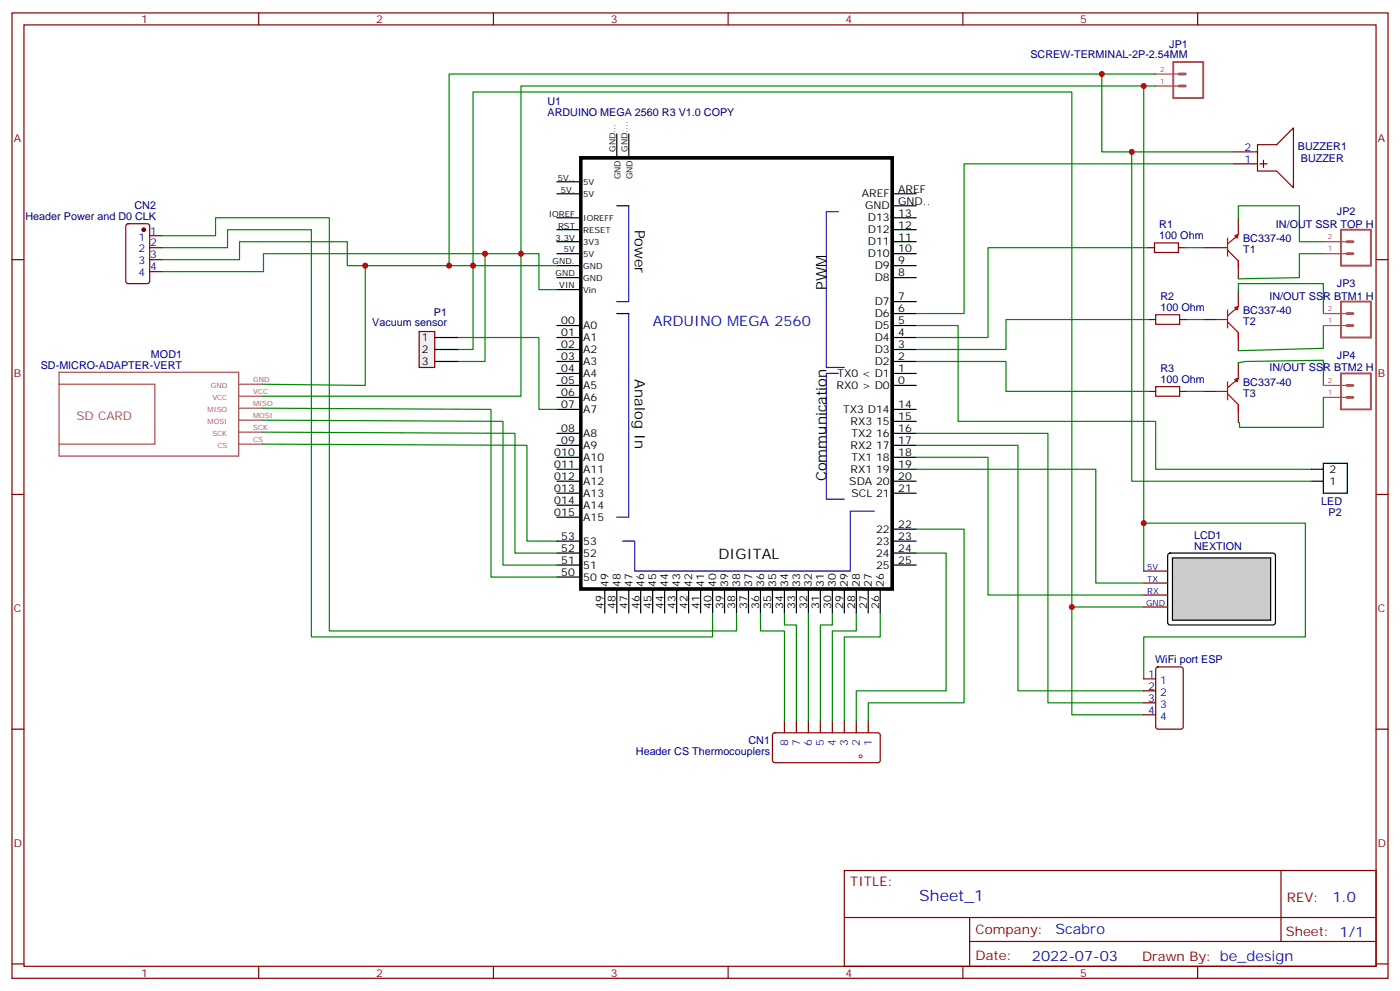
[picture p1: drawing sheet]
<svg xmlns="http://www.w3.org/2000/svg" width="412mm" height="292mm" viewBox="0 0 412 292" stroke-linecap="round" stroke-linejoin="round" font-family="sans-serif">
<g fill="none" stroke="#870000" stroke-width=".35">
<path d="M3.5 3.8h405.4v284.3h-405.4zM7.1 7.3h398.2v277.3h-398.2zM76.2 3.8v3.5M145.3 3.8v3.5M214.5 3.8v3.5M283.6 3.8v3.5M352.8 3.8v3.5M3.5 76.5h3.6M405.3 76.5h3.6M3.5 145.6h3.6M405.3 145.6h3.6M3.5 214.8h3.6"/>
<path d="M405.3 214.8h3.6M248.7 256.4h156.6v28.2h-156.6zM377.3 256.4v20.9M248.7 270.2h156.5M285.6 277.3h119.6M285.6 270.2v14.2M3.5 283.9h3.6M76.2 284.6v3.5M145.3 284.6v3.5M214.5 284.6v3.5M283.6 284.6v3.5M352.8 284.6v3.5"/>
<path d="M405.3 283.9h3.6"/>
</g>
<g fill="none" stroke="#000" stroke-width=".35">
<path d="M181.7 39.4v7.1M185.2 39.4v7.1M164 57.1h7.1M164 53.6h7.1M262.8 57.1h7.1M164 78.2h7.1M164 74.7h7.1M164 71.2h7.1M164 67.7h7.1M164 64.1h7.1M181.7 60.6h3.5M262.8 78.2h7.1"/>
<path d="M262.8 74.7h7.1M262.8 71.2h7.1M262.8 67.7h7.1M262.8 64.1h7.1M262.8 60.6h7.1M164 95.9h7.1M164 99.4h7.1M164 81.8h7.1M164 85.3h7.1M181.7 92.4h3.5M262.8 95.9h7.1M262.8 99.4h7.1"/>
<path d="M262.8 88.8h7.1M262.8 81.8h7.1M262.8 92.4h7.1M164 102.9h7.1M164 106.5h7.1M164 110h7.1M164 113.5h7.1M164 117.1h7.1M262.8 102.9h7.1M262.8 106.5h7.1M262.8 110h7.1M262.8 113.5h7.1"/>
<path d="M164 120.6h7.1M164 127.6h7.1M164 131.2h7.1M164 134.7h7.1M164 138.2h7.1M262.8 120.6h7.1M262.8 127.6h7.1M262.8 131.2h7.1M262.8 134.7h7.1M262.8 138.2h7.1M262.8 124.1h7.1M164 141.7h7.1"/>
<path d="M164 145.3h7.1M164 148.8h7.1M164 152.3h7.1M164 159.4h7.1M262.8 141.7h7.1M262.8 145.3h7.1M262.8 159.4h7.1M262.8 155.9h7.1M164 162.9h7.1M164 166.4h7.1M164 170h7.1M178.2 173.5v7.1"/>
<path d="M181.7 173.5v7.1M185.2 173.5v7.1M188.7 173.5v7.1M192.3 173.5v7.1M195.8 173.5v7.1M199.3 173.5v7.1M202.8 173.5v7.1M206.4 173.5v7.1M209.9 173.5v7.1M213.4 173.5v7.1M217 173.5v7.1M220.5 173.5v7.1"/>
<path d="M224 173.5v7.1M227.5 173.5v7.1M231.1 173.5v7.1M234.6 173.5v7.1M238.1 173.5v7.1M241.7 173.5v7.1M245.2 173.5v7.1M248.7 173.5v7.1M252.2 173.5v7.1M255.8 173.5v7.1M259.3 173.5v7.1M262.8 162.9h7.1"/>
<path d="M262.8 166.4h7.1"/>
</g>
<path d="M171.1 46.5h91.7v127h-91.7z" fill="none" stroke="#000" stroke-width="1.1"/>
<path d="M185.2 60.6v28.2h-3.5M246.9 62.4h-3.5v45.8h5.3M185.2 92.4v59.9h-3.5M246.9 110h-3.5v37h5.3M257.5 150.6h-7v17.6h-63.5v-8.8h-3.6" fill="none" stroke="#00f" stroke-width=".35"/>
<path d="M164 78.2h-56.4v35.3l-30.3-.3M77.3 130.8l77.9 .4v28.2h8.8M77.3 127.3l74.4 .3v35.3h12.3M77.3 123.8l70.9 .3v42.3h15.8M77.3 120.2l67.3 .4v49.4h19.4" fill="none" stroke="#008700" stroke-width=".35"/>
<path d="M344.2 163.1l.5-.2 30.6 .1 .4 .6-.1 20-.6 .5-30.6-.1-.4-.6v-19.8z" fill="#fff" stroke="#000" stroke-width=".35"/>
<path d="M345.4 164.3h28.9v18.4h-28.9z" fill="#ccc" stroke="#000" stroke-width=".35"/>
<g fill="none" stroke="#870000" stroke-width=".35">
<path d="M363.4 48.3h7M363.4 44.7h7M370.4 42.6h5.7l4.9-4.9v17.6l-4.9-4.9h-5.7zM371.1 48.3h2.1M372.2 47.2v2.1M338 73h2.1M347.1 73h2.1M354.5 73h3.6M364.8 64.5v3.5M364.8 76.8v5.3M338.3 94.1h2.1M347.5 94.1h2.1"/>
<path d="M354.5 94.1h3.6M364.8 85.7v3.5M364.8 98v5.3M338.3 115.3h2.1M347.5 115.3h2.1M354.5 115.3h3.6M364.8 106.8v3.5M364.8 119.2v5.3M336.9 168.2h7.1M336.9 171.7h7.1M336.9 175.3h7.1M336.9 178.8h7.1"/>
<path d="M227.8 216l.4-.2 30.7 .1 .4 .6-.1 7.7-.6 .4h-30.6l-.5-.7v-7.4zM231.1 212.3v3.5M234.6 212.3v3.5M238.1 212.3v3.5M241.7 212.3v3.5M245.2 212.3v3.5M248.7 212.3v3.5M252.2 212.3v3.5M255.8 212.3v3.5"/>
</g>
<g fill="none" stroke="#008700" stroke-width=".35">
<path d="M324.6 21.8v22.9h38.8M336.9 25.3h-183.4v49.4M340.4 21.8h-208.1v56.4M340.4 25.3h-3.5v142.9M363.4 48.3h-79.4v44.1h-14.1M47.6 76.5h23v-5.3h31.7v7h5.3M47.6 69.4h15.9v-5.3h33.5v121.7h120v-5.2M47.6 73h19.4v-5.3h24.7v119.9h118.2v-7M139.3 78.2v-51.1h176.4v151.7h21.2M153.5 74.7h-75.9v5.3h-30M153.5 74.7v42h-76.2M338 73h-47v26.4h-21.1"/>
<path d="M349.2 73h5.3M364.8 64.5v-3.9h18v10.6h7M389.8 74.7h-7v7.1l-18 .3M338.3 94.1h-42v8.8h-26.4M349.6 94.1h4.9M364.8 85.7v-2.2h25v8.9M389.8 95.9v6.7l-25 .7M269.9 106.5h26.4v8.8h42M349.6 115.3h4.9M364.8 106.8l2.1-.3 22.9-.4v7.4M269.9 138.2h52.9v33.5h14.1M269.9 134.7h21.1v40.6h45.9"/>
<path d="M269.9 155.9h14.1v51.1h-28.2v5.3M269.9 162.9h8.8v40.6h-26.5v8.8M224 180.6v5.2h7.1v26.5M231.1 180.6v3.5h3.5v28.2M238.1 180.6v31.7M245.2 180.6v3.5h-3.5v28.2M252.2 180.6v5.2h-7v26.5M259.3 180.6v7h-10.6v24.7"/>
</g>
<path d="M17.4 113.2h28.2v17.6h-28.2M17.4 109.6h52.9v24.7h-52.9zM70.3 113.2h7M70.3 116.7h7M70.3 120.2h7M70.3 123.8h7M70.3 127.3h7M70.3 130.8h7" fill="none" stroke="#a64a4a" stroke-width=".35"/>
<g fill="none" stroke="#f00" stroke-width=".35">
<path d="M358.1 73h3.5M361.6 73.7l3.2 3.1v2.2M361.6 70.1v5.3M364.1 69.8l-2.3 1.9M364.8 68v1.1M358.1 94.1h3.5M361.6 94.8l3.2 3.2v2.1M361.6 91.3v5.3M364.1 90.9l-2.3 2M364.8 89.2v1M358.1 115.3h3.5M361.6 116l3.2 3.2v2.1"/>
<path d="M361.6 112.5v5.3M364.1 112.1l-2.3 2M364.8 110.3v1.1"/>
</g>
<g fill="#f00" stroke="#f00" stroke-width=".35">
<path d="M363.7 69.4l1.1-.3-.4 1z"/>
<path d="M363.7 90.6l1.1-.4-.4 1.1z"/>
<path d="M363.7 111.8l1.1-.4-.4 1.1z"/>
</g>
<path d="M340.1 71.5h7v2.9h-7zM340.4 92.7h7.1v2.8h-7.1zM340.4 113.9h7.1v2.8h-7.1z" fill="none" stroke="#a10000" stroke-width=".35"/>
<path d="M123.5 97.6h4.6v10.6h-4.6z" fill="#f0f0f0" stroke="#870000" stroke-width=".35"/>
<path d="M128.1 99.4h7M128.1 102.9h7M128.1 106.5h7M386.3 138.2h3.5M389.8 136.5h7.1v8.8h-7.1zM386.3 141.7h3.5" fill="none" stroke="#000" stroke-width=".35"/>
<path d="M333.4 44.7v97h52.9M139.3 78.2v24.7h-4.2M142.9 74.7v31.8h-7.8M153.5 74.7h5.2v10.6h5.3M135.1 99.4h23.6v21.2h5.3M269.9 95.9h12.3v28.2h58.2v14.1h45.9M389.8 117.1v8.8h-24.7v-1.4h-.3M269.9 131.2h30v72.3h37M269.9 127.6h38.8v79.4h28.2M336.9 154.1h47.6v33.5h-47.6v12.4M315.7 178.8v31.7h21.2" fill="none" stroke="#008700" stroke-width=".35"/>
<path d="M37.3 66.1l.4-.2h5.7l.6 .4 .1 16.5-.5 .7h-5.9l-.6-.4-.1-16.5zM44.1 69.4h3.5M44.1 73h3.5M44.1 76.5h3.5M44.1 80h3.5M336.9 200h3.5M340.7 196.6l.4-.2h6.7l.7 .5v17.2l-.4 .6-7 .1-.6-.5-.1-17.2zM336.9 203.5h3.5M336.9 207h3.5M336.9 210.5h3.5" fill="none" stroke="#870000" stroke-width=".35"/>
<circle cx="42.3" cy="67.7" r=".53" fill="#870000" stroke="#870000" stroke-width=".35"/>
<path d="M345.6 18.3h8.8v10.6h-8.8zM395 67.7h8.8v10.5h-8.8zM395 88.8h8.8v10.6h-8.8zM395 110h8.8v10.6h-8.8z" fill="none" stroke="#a64a4a" stroke-width=".56"/>
<path d="M347.4 21.8h1.7M347.4 25.3h1.7M396.8 71.2h1.7M396.8 74.7h1.7M396.8 92.4h1.7M396.8 95.9h1.7M396.8 113.5h1.7M396.8 117.1h1.7" fill="none" stroke="#a64a4a" stroke-width=".85"/>
<path d="M340.4 25.3h7M340.4 21.8h7M389.8 74.7h7M389.8 71.2h7M389.8 95.9h7M389.8 92.4h7M389.8 117.1h7M389.8 113.5h7" fill="none" stroke="#a64a4a" stroke-width=".35"/>
<g fill="#c00">
<circle cx="139.3" cy="78.2" r=".88"/>
<circle cx="132.3" cy="78.2" r=".88"/>
<circle cx="107.6" cy="78.2" r=".88"/>
<circle cx="336.9" cy="25.3" r=".88"/>
<circle cx="324.6" cy="21.8" r=".88"/>
<circle cx="142.9" cy="74.7" r=".88"/>
<circle cx="153.5" cy="74.7" r=".88"/>
<circle cx="315.7" cy="178.8" r=".88"/>
<circle cx="336.9" cy="154.1" r=".88"/>
<circle cx="333.4" cy="44.7" r=".88"/>
</g>
<text font-size="4.6" fill="#00f" x="270.8" y="265.4">Sheet_1</text>
<g font-size="4.2">
<text x="187" y="67.7" transform="rotate(90 187 67.7)">Power</text>
<text x="243.4" y="85.3" transform="rotate(-90 243.4 85.3)">PWM</text>
<text x="187" y="111.8" transform="rotate(90 187 111.8)">Analog In</text>
<text x="243.4" y="141.7" transform="rotate(-90 243.4 141.7)">Communication</text>
<text x="211.7" y="164.7">DIGITAL</text>
</g>
<g font-size="4.2" fill="#00f">
<text x="192.3" y="95.9">ARDUINO MEGA 2560</text>
<text x="392.5" y="265.7">1.0</text>
<text x="310.9" y="275.2">Scabro</text>
<text x="304" y="283">2022-07-03</text>
</g>
<g font-size="3.9" fill="#800">
<text x="250.5" y="261">TITLE:</text>
<text x="379.1" y="265.7">REV:</text>
<text x="287.4" y="275.2">Company:</text>
<text x="378.7" y="275.8">Sheet: 1/1</text>
<text x="287.4" y="282.9">Date:</text>
<text x="336.4" y="282.9">Drawn By: be_design</text>
</g>
<text font-size="3.5" fill="#a54b4b" x="22.5" y="123.8">SD CARD</text>
<g font-size="3.2" fill="#800">
<text x="41.6" y="6.8">1</text>
<text x="110.8" y="6.8">2</text>
<text x="179.9" y="6.8">3</text>
<text x="249.1" y="6.8">4</text>
<text x="318.2" y="6.8">5</text>
<text x="4.1" y="41.9">A</text>
<text x="405.9" y="41.9">A</text>
<text x="4.1" y="111.1">B</text>
<text x="405.9" y="111.1">B</text>
<text x="4.1" y="180.2">C</text>
<text x="405.9" y="180.2">C</text>
<text x="4.1" y="249.3">D</text>
<text x="405.9" y="249.3">D</text>
<text x="41.6" y="287.6">1</text>
<text x="110.8" y="287.6">2</text>
<text x="179.9" y="287.6">3</text>
<text x="249.1" y="287.6">4</text>
<text x="318.2" y="287.6">5</text>
</g>
<g font-size="3.2" fill="#000080">
<text x="303.5" y="17.2">SCREW-TERMINAL-2P-2.54MM</text>
<text x="344.4" y="14">JP1</text>
<text x="161.3" y="34">ARDUINO MEGA 2560 R3 V1.0 COPY</text>
<text x="161.3" y="30.8">U1</text>
<text x="382.3" y="44.1">BUZZER1</text>
<text x="383.2" y="47.6">BUZZER</text>
<text x="7.5" y="64.7">Header Power and D0 CLK</text>
<text x="39.6" y="61.5">CN2</text>
<text x="393.8" y="63.4">JP2</text>
<text x="341.5" y="70.5">100 Ohm</text>
<text x="341.5" y="67.3">R1</text>
<text x="366.2" y="71.4">BC337-40</text>
<text x="375.9" y="67.1">IN/OUT SSR TOP H</text>
<text x="366.2" y="74.6">T1</text>
<text x="341.9" y="88.4">R2</text>
<text x="373.9" y="88.2">IN/OUT SSR BTM1 H</text>
<text x="393.8" y="84.5">JP3</text>
<text x="127.8" y="93.2">P1</text>
<text x="341.9" y="91.7">100 Ohm</text>
<text x="366.2" y="92.6">BC337-40</text>
<text x="366.2" y="95.8">T2</text>
<text x="109.6" y="96.1">Vacuum sensor</text>
<text x="44.5" y="105.4">MOD1</text>
<text x="393.8" y="105.7">JP4</text>
<text x="12" y="108.6">SD-MICRO-ADAPTER-VERT</text>
<text x="341.9" y="112.8">100 Ohm</text>
<text x="341.9" y="109.6">R3</text>
<text x="366.2" y="113.7">BC337-40</text>
<text x="373.9" y="109.4">IN/OUT SSR BTM2 H</text>
<text x="366.2" y="117">T3</text>
<text x="389.2" y="148.8">LED</text>
<text x="391.3" y="151.9">P2</text>
<text x="351.7" y="161.9">NEXTION</text>
<text x="351.7" y="158.6">LCD1</text>
<text x="340.3" y="195.2">WiFi port ESP</text>
<text x="220.5" y="219.3">CN1</text>
<text x="187.3" y="222.5">Header CS Thermocouplers</text>
</g>
<g font-size="3.2" fill="#00f">
<text x="366.6" y="47.9">1</text>
<text x="366.6" y="44.4">2</text>
<text x="40.8" y="70.8">1</text>
<text x="44.3" y="69.1">1</text>
<text x="40.8" y="74.4">2</text>
<text x="40.8" y="77.9">3</text>
<text x="44.3" y="72.6">2</text>
<text x="44.3" y="76.1">3</text>
<text x="40.8" y="81.4">4</text>
<text x="44.3" y="79.7">4</text>
<text x="338.2" y="199.6">1</text>
<text x="338.2" y="203.1">2</text>
<text x="341.7" y="201.4">1</text>
<text x="338.2" y="206.7">3</text>
<text x="341.7" y="204.9">2</text>
<text x="341.7" y="208.4">3</text>
<text x="338.2" y="210.2">4</text>
<text x="341.7" y="211.9">4</text>
</g>
<g font-size="3.2">
<text x="253.9" y="58.1">AREF</text>
<text x="264.6" y="56.7">AREF</text>
<text x="254.8" y="61.7">GND</text>
<text x="255.6" y="65.2">D13</text>
<text x="264.6" y="60.3">GND..</text>
<text x="264.6" y="63.8">13</text>
<text x="255.6" y="68.7">D12</text>
<text x="264.6" y="70.8">11</text>
<text x="264.6" y="67.3">12</text>
<text x="255.6" y="75.8">D10</text>
<text x="255.6" y="72.2">D11</text>
<text x="264.6" y="77.9">9</text>
<text x="264.6" y="74.4">10</text>
<text x="257.7" y="82.8">D8</text>
<text x="257.7" y="79.3">D9</text>
<text x="264.6" y="81.4">8</text>
<text x="257.7" y="89.9">D7</text>
<text x="264.6" y="88.5">7</text>
<text x="165.3" y="95.5">00</text>
<text x="257.7" y="93.4">D6</text>
<text x="264.6" y="95.5">5</text>
<text x="264.6" y="92">6</text>
<text x="124.3" y="100.5">1</text>
<text x="165.3" y="99.1">01</text>
<text x="171.8" y="96.9">A0</text>
<text x="171.8" y="100.5">A1</text>
<text x="257.7" y="100.5">D4</text>
<text x="257.7" y="96.9">D5</text>
<text x="264.6" y="99.1">4</text>
<text x="124.3" y="104">2</text>
<text x="124.3" y="107.5">3</text>
<text x="165.3" y="102.6">02</text>
<text x="165.3" y="106.1">03</text>
<text x="171.8" y="104">A2</text>
<text x="171.8" y="107.5">A3</text>
<text x="257.7" y="107.5">D2</text>
<text x="257.7" y="104">D3</text>
<text x="264.6" y="106.1">2</text>
<text x="264.6" y="102.6">3</text>
<text x="165.3" y="109.6">04</text>
<text x="165.3" y="113.2">05</text>
<text x="171.8" y="111.1">A4</text>
<text x="246.7" y="111.1">TX0 &lt; D1</text>
<text x="264.6" y="113.2">0</text>
<text x="264.6" y="109.6">1</text>
<text x="165.3" y="116.7">06</text>
<text x="171.8" y="114.6">A5</text>
<text x="171.8" y="118.1">A6</text>
<text x="246.4" y="114.6">RX0 &gt; D0</text>
<text x="165.3" y="120.2">07</text>
<text x="171.8" y="121.6">A7</text>
<text x="248.4" y="121.6">TX3 D14</text>
<text x="250.6" y="125.2">RX3 15</text>
<text x="264.6" y="123.8">15</text>
<text x="264.6" y="120.2">14</text>
<text x="165.3" y="127.3">08</text>
<text x="165.3" y="130.8">09</text>
<text x="171.8" y="128.7">A8</text>
<text x="250.8" y="128.7">TX2 16</text>
<text x="264.6" y="130.8">17</text>
<text x="264.6" y="127.3">16</text>
<text x="163.3" y="134.3">010</text>
<text x="163.3" y="137.9">011</text>
<text x="171.8" y="132.2">A9</text>
<text x="171.8" y="135.7">A10</text>
<text x="250.6" y="132.2">RX2 17</text>
<text x="250.8" y="135.7">TX1 18</text>
<text x="264.6" y="137.9">19</text>
<text x="264.6" y="134.3">18</text>
<text x="163.3" y="141.4">012</text>
<text x="171.8" y="139.3">A11</text>
<text x="171.8" y="142.8">A12</text>
<text x="250.2" y="142.8">SDA 20</text>
<text x="250.6" y="139.3">RX1 19</text>
<text x="264.6" y="141.4">20</text>
<text x="391.6" y="142.8">1</text>
<text x="391.6" y="139.3">2</text>
<text x="163.3" y="144.9">013</text>
<text x="163.3" y="148.4">014</text>
<text x="171.8" y="146.3">A13</text>
<text x="171.8" y="149.9">A14</text>
<text x="250.8" y="146.3">SCL 21</text>
<text x="264.6" y="144.9">21</text>
<text x="163.3" y="152">015</text>
<text x="171.8" y="153.4">A15</text>
<text x="264.6" y="155.5">22</text>
<text x="165.3" y="159">53</text>
<text x="171.8" y="160.4">53</text>
<text x="258.1" y="160.4">23</text>
<text x="258.1" y="156.9">22</text>
<text x="264.6" y="159">23</text>
<text x="165.3" y="166.1">51</text>
<text x="165.3" y="162.6">52</text>
<text x="171.8" y="167.5">51</text>
<text x="171.8" y="164">52</text>
<text x="258.1" y="164">24</text>
<text x="258.1" y="167.5">25</text>
<text x="264.6" y="162.6">24</text>
<text x="264.6" y="166.1">25</text>
<text x="165.3" y="169.6">50</text>
<text x="171.8" y="171">50</text>
<text x="179.2" y="172.8" transform="rotate(-90 179.2 172.8)">49</text>
<text x="182.7" y="172.8" transform="rotate(-90 182.7 172.8)">48</text>
<text x="186.3" y="172.8" transform="rotate(-90 186.3 172.8)">47</text>
<text x="189.8" y="172.8" transform="rotate(-90 189.8 172.8)">46</text>
<text x="193.3" y="172.8" transform="rotate(-90 193.3 172.8)">45</text>
<text x="196.8" y="172.8" transform="rotate(-90 196.8 172.8)">44</text>
<text x="200.4" y="172.8" transform="rotate(-90 200.4 172.8)">43</text>
<text x="203.9" y="172.8" transform="rotate(-90 203.9 172.8)">42</text>
<text x="207.4" y="172.8" transform="rotate(-90 207.4 172.8)">41</text>
<text x="211" y="172.8" transform="rotate(-90 211 172.8)">40</text>
<text x="214.5" y="172.8" transform="rotate(-90 214.5 172.8)">39</text>
<text x="218" y="172.8" transform="rotate(-90 218 172.8)">38</text>
<text x="221.5" y="172.8" transform="rotate(-90 221.5 172.8)">37</text>
<text x="225.1" y="172.8" transform="rotate(-90 225.1 172.8)">36</text>
<text x="228.6" y="172.8" transform="rotate(-90 228.6 172.8)">35</text>
<text x="232.1" y="172.8" transform="rotate(-90 232.1 172.8)">34</text>
<text x="235.7" y="172.8" transform="rotate(-90 235.7 172.8)">33</text>
<text x="239.2" y="172.8" transform="rotate(-90 239.2 172.8)">32</text>
<text x="242.7" y="172.8" transform="rotate(-90 242.7 172.8)">31</text>
<text x="246.2" y="172.8" transform="rotate(-90 246.2 172.8)">30</text>
<text x="249.8" y="172.8" transform="rotate(-90 249.8 172.8)">29</text>
<text x="253.3" y="172.8" transform="rotate(-90 253.3 172.8)">28</text>
<text x="256.8" y="172.8" transform="rotate(-90 256.8 172.8)">27</text>
<text x="260.3" y="172.8" transform="rotate(-90 260.3 172.8)">26</text>
<text x="177.8" y="179.3" transform="rotate(-90 177.8 179.3)">49</text>
<text x="181.3" y="179.3" transform="rotate(-90 181.3 179.3)">48</text>
<text x="184.9" y="179.3" transform="rotate(-90 184.9 179.3)">47</text>
<text x="188.4" y="179.3" transform="rotate(-90 188.4 179.3)">46</text>
<text x="191.9" y="179.3" transform="rotate(-90 191.9 179.3)">45</text>
<text x="195.4" y="179.3" transform="rotate(-90 195.4 179.3)">44</text>
<text x="199" y="179.3" transform="rotate(-90 199 179.3)">43</text>
<text x="202.5" y="179.3" transform="rotate(-90 202.5 179.3)">42</text>
<text x="206" y="179.3" transform="rotate(-90 206 179.3)">41</text>
<text x="209.5" y="179.3" transform="rotate(-90 209.5 179.3)">40</text>
<text x="213.1" y="179.3" transform="rotate(-90 213.1 179.3)">39</text>
<text x="216.6" y="179.3" transform="rotate(-90 216.6 179.3)">38</text>
<text x="220.1" y="179.3" transform="rotate(-90 220.1 179.3)">37</text>
<text x="223.7" y="179.3" transform="rotate(-90 223.7 179.3)">36</text>
<text x="227.2" y="179.3" transform="rotate(-90 227.2 179.3)">35</text>
<text x="230.7" y="179.3" transform="rotate(-90 230.7 179.3)">34</text>
<text x="234.2" y="179.3" transform="rotate(-90 234.2 179.3)">33</text>
<text x="237.8" y="179.3" transform="rotate(-90 237.8 179.3)">32</text>
<text x="241.3" y="179.3" transform="rotate(-90 241.3 179.3)">31</text>
<text x="244.8" y="179.3" transform="rotate(-90 244.8 179.3)">30</text>
<text x="248.4" y="179.3" transform="rotate(-90 248.4 179.3)">29</text>
<text x="251.9" y="179.3" transform="rotate(-90 251.9 179.3)">28</text>
<text x="255.4" y="179.3" transform="rotate(-90 255.4 179.3)">27</text>
<text x="258.9" y="179.3" transform="rotate(-90 258.9 179.3)">26</text>
</g>
<g font-size="3.2" fill="#03c">
<text x="232.1" y="219.6" transform="rotate(-90 232.1 219.6)">8</text>
<text x="235.7" y="219.6" transform="rotate(-90 235.7 219.6)">7</text>
<text x="239.2" y="219.6" transform="rotate(-90 239.2 219.6)">6</text>
<text x="242.7" y="219.6" transform="rotate(-90 242.7 219.6)">5</text>
<text x="246.2" y="219.6" transform="rotate(-90 246.2 219.6)">4</text>
<text x="249.8" y="219.6" transform="rotate(-90 249.8 219.6)">3</text>
<text x="253.3" y="219.6" transform="rotate(-90 253.3 219.6)">2</text>
<text x="256.8" y="219.6" transform="rotate(-90 256.8 219.6)">1</text>
</g>
<g font-size="2.5">
<text x="181.3" y="44.7" transform="rotate(-90 181.3 44.7)">GND...</text>
<text x="184.9" y="44.7" transform="rotate(-90 184.9 44.7)">GND....</text>
<text x="164.3" y="53.2">5V..</text>
<text x="182.7" y="52.9" transform="rotate(-90 182.7 52.9)">GND</text>
<text x="186.3" y="52.9" transform="rotate(-90 186.3 52.9)">GND</text>
<text x="165.2" y="56.7">5V.</text>
<text x="171.8" y="54.6">5V</text>
<text x="171.8" y="58.1">5V</text>
<text x="161.7" y="63.8">IOREF</text>
<text x="171.8" y="65.2">IOREFF</text>
<text x="163.6" y="70.8">3.3V</text>
<text x="164.4" y="67.3">RST</text>
<text x="171.8" y="68.7">RESET</text>
<text x="162.8" y="77.9">GND.</text>
<text x="166.1" y="74.4">5V</text>
<text x="171.8" y="75.8">5V</text>
<text x="171.8" y="72.2">3V3</text>
<text x="163.7" y="81.4">GND</text>
<text x="171.8" y="82.8">GND</text>
<text x="171.8" y="79.3">GND</text>
<text x="164.8" y="84.9">VIN</text>
<text x="171.8" y="86.4">Vin</text>
</g>
<g font-size="2.5" fill="#00f">
<text x="338" y="167.9">5V</text>
<text x="338" y="171.4">TX</text>
<text x="337.6" y="178.4">GND</text>
<text x="338" y="174.9">RX</text>
</g>
<g font-size="2.1" fill="#a54b4b">
<text x="341.8" y="21.1">2</text>
<text x="341.8" y="24.6">1</text>
<text x="391.1" y="70.5">2</text>
<text x="391.1" y="74">1</text>
<text x="391.1" y="95.2">1</text>
<text x="391.1" y="91.7">2</text>
<text x="74.6" y="112.5">GND</text>
<text x="391.1" y="112.8">2</text>
<text x="62.1" y="114.2">GND</text>
<text x="62.6" y="117.7">VCC</text>
<text x="74.6" y="116">VCC</text>
<text x="74.6" y="119.5">MISO</text>
<text x="391.1" y="116.4">1</text>
<text x="61.2" y="121.3">MISO</text>
<text x="61.2" y="124.8">MOSI</text>
<text x="74.6" y="123.1">MOSI</text>
<text x="62.6" y="128.3">SCK</text>
<text x="64" y="131.9">CS</text>
<text x="74.6" y="126.6">SCK</text>
<text x="74.6" y="130.1">CS</text>
</g>
</svg>
